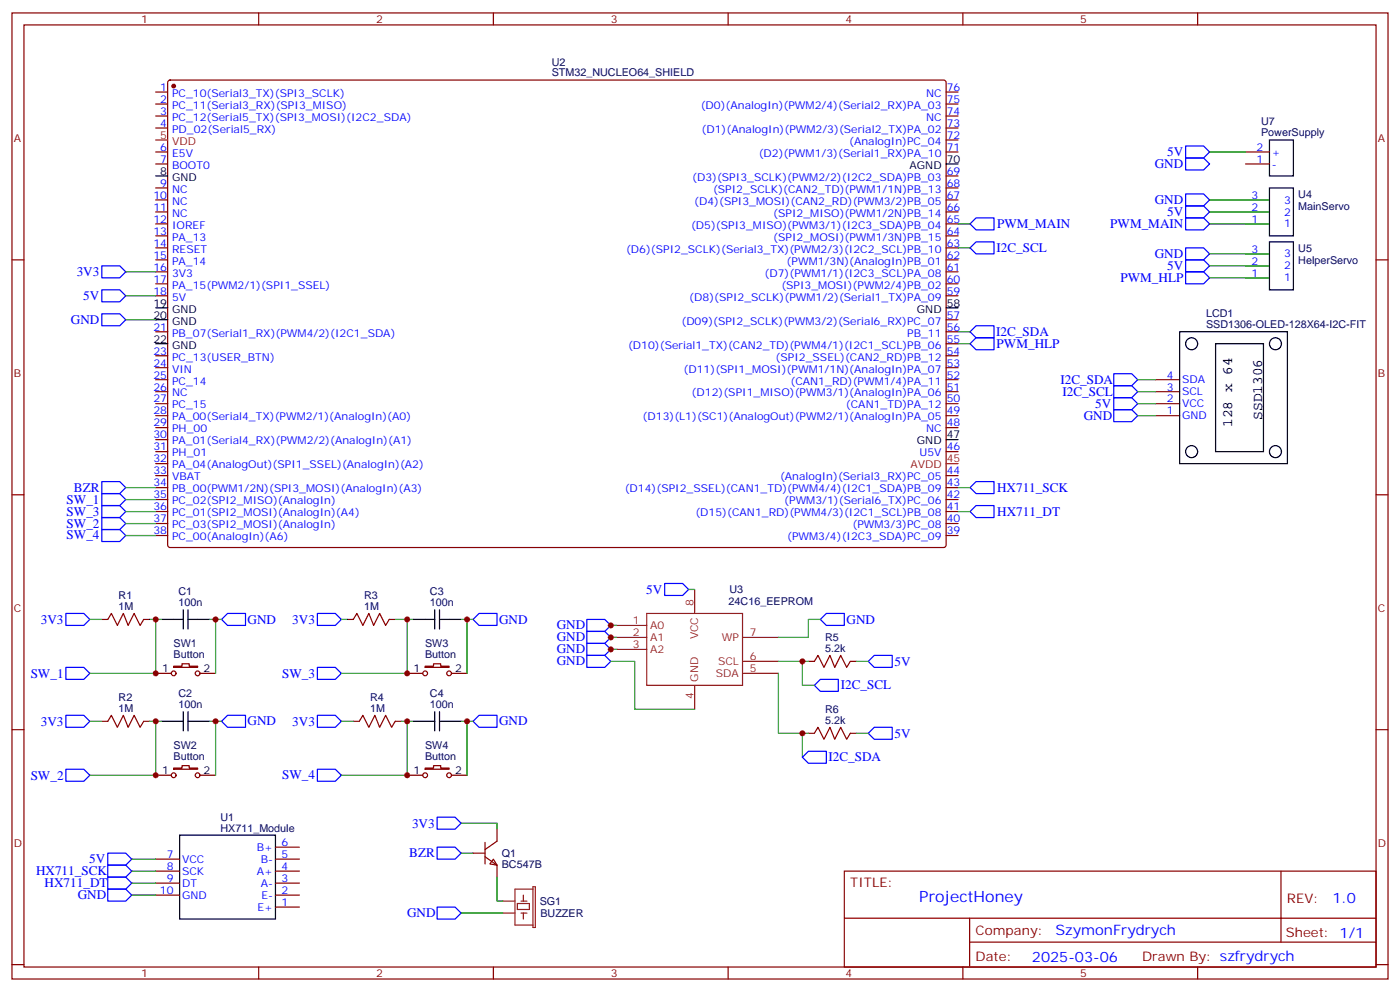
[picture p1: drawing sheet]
<svg xmlns="http://www.w3.org/2000/svg" width="412mm" height="292mm" viewBox="0 0 412 292" stroke-linecap="round" stroke-linejoin="round" font-family="sans-serif">
<g fill="none" stroke="#870000" stroke-width=".35">
<path d="M3.5 3.8h405.4v284.3h-405.4zM7.1 7.3h398.2v277.3h-398.2zM76.2 3.8v3.5M145.3 3.8v3.5M214.5 3.8v3.5M283.6 3.8v3.5M352.8 3.8v3.5M45.9 27.1h3.5M45.9 30.6h3.5M45.9 34.1h3.5M45.9 37.7h3.5M49.6 23.8l.5-.2h228.2l.4 .7-.1 136.4-.6 .4h-228.2l-.4-.7v-136.1z"/>
<path d="M278.7 27.1h3.5M278.7 30.6h3.5M278.7 34.1h3.5M278.7 37.7h3.5M45.9 44.7h3.5M45.9 48.3h3.5M45.9 55.3h3.5M45.9 58.8h3.5M278.7 44.7h3.5M278.7 55.3h3.5M278.7 58.8h3.5M278.7 51.8h3.5"/>
<path d="M278.7 41.2h3.5M366.9 44.7h7M366.9 48.3h7M366.9 58.8h7M3.5 76.5h3.6M45.9 76.5h3.5M45.9 62.4h3.5M45.9 65.9h3.5M45.9 69.4h3.5M45.9 73h3.5M278.7 76.5h3.5M278.7 62.4h3.5"/>
<path d="M278.7 65.9h3.5M278.7 69.4h3.5M278.7 73h3.5M366.9 62.4h7M366.9 65.9h7M366.9 74.7h7M366.9 78.2h7M405.3 76.5h3.6M45.9 80h3.5M45.9 83.5h3.5M45.9 87.1h3.5M45.9 97.6h3.5"/>
<path d="M278.7 80h3.5M278.7 83.5h3.5M278.7 87.1h3.5M278.7 97.6h3.5M278.7 94.1h3.5M366.9 81.8h7M45.9 104.7h3.5M45.9 108.2h3.5M45.9 111.8h3.5M45.9 115.3h3.5M45.9 118.8h3.5M278.7 104.7h3.5"/>
<path d="M278.7 108.2h3.5M278.7 111.8h3.5M278.7 115.3h3.5M278.7 118.8h3.5M278.7 101.2h3.5M340.4 111.8h7.1M340.4 115.3h7.1M340.4 118.8h7.1M45.9 122.3h3.5M45.9 125.9h3.5M45.9 129.4h3.5M45.9 132.9h3.5"/>
<path d="M45.9 136.5h3.5M45.9 140h3.5M278.7 122.3h3.5M278.7 125.9h3.5M278.7 132.9h3.5M278.7 140h3.5M340.4 122.3h7.1M3.5 145.6h3.6M45.9 143.5h3.5M45.9 147h3.5M45.9 150.6h3.5M45.9 154.1h3.5"/>
<path d="M45.9 157.6h3.5M278.7 143.5h3.5M278.7 147h3.5M278.7 150.6h3.5M278.7 154.1h3.5M278.7 157.6h3.5M405.3 145.6h3.6M30 182.3h1.7l1.1-1.7 1.8 3.5 1.7-3.5 1.4 3.5 1.8-3.5 1.8 3.5 1-1.8h1.8M45.9 198.2h4.5M51.2 196.1h2.4v-.7h2.1v.7h2.5v.3h-7zM58.9 198.2h4.6M102.3 182.3h1.8l1-1.7 1.8 3.5 1.8-3.5 1.4 3.5 1.7-3.5 1.8 3.5 1.1-1.8h1.7"/>
<path d="M119.9 198.2h4.6M125.2 196.1h2.5v-.7h2.1v.7h2.5v.3h-7.1zM133 198.2h4.6M238.1 194.7h1.8l1-1.8 1.8 3.5 1.8-3.5 1.4 3.5 1.7-3.5 1.8 3.5 1.1-1.7h1.7M3.5 214.8h3.6M30 212.3h1.7l1.1-1.8 1.8 3.6 1.7-3.6 1.4 3.6 1.8-3.6 1.8 3.6 1-1.8h1.8M104.1 212.3h1.7l1.1-1.8 1.8 3.6 1.7-3.6 1.4 3.6 1.8-3.6 1.8 3.6 1-1.8h1.8M238.1 215.8h1.8l1-1.7 1.8 3.5 1.8-3.5 1.4 3.5 1.7-3.5 1.8 3.5 1.1-1.8h1.7M405.3 214.8h3.6M45.9 228.2h4.5M51.2 226.1h2.4v-.7h2.1v.7h2.5v.3h-7zM58.9 228.2h4.6"/>
<path d="M119.9 228.2h4.6M125.2 226.1h2.5v-.7h2.1v.7h2.5v.3h-7.1zM133 228.2h4.6M45.9 259.9h7M45.9 256.4h7M45.9 252.9h7M81.1 259.9h7.1M81.1 256.4h7.1M81.1 252.9h7.1M81.1 249.3h7.1M139.3 251.1h3.6M142.9 252.2l3.5 2.4v3.6"/>
<path d="M142.9 247.9v6.4M145.3 252.9l1.1 1.7-2.1-.3zM146.4 244.1v3.5l-3.5 2.4M248.7 256.4h156.6v28.2h-156.6zM377.3 256.4v20.9M45.9 263.5h7M81.1 267h7.1M81.1 263.5h7.1M248.7 270.2h156.5M285.6 277.3h119.6M285.6 270.2v14.2M3.5 283.9h3.6"/>
<path d="M76.2 284.6v3.5M145.3 284.6v3.5M214.5 284.6v3.5M283.6 284.6v3.5M352.8 284.6v3.5M405.3 283.9h3.6"/>
<circle cx="51.2" cy="198.2" r=".71"/>
<circle cx="58.2" cy="198.2" r=".71"/>
<circle cx="125.2" cy="198.2" r=".71"/>
<circle cx="132.3" cy="198.2" r=".71"/>
<circle cx="51.2" cy="228.2" r=".71"/>
<circle cx="58.2" cy="228.2" r=".71"/>
<circle cx="125.2" cy="228.2" r=".71"/>
<circle cx="132.3" cy="228.2" r=".71"/>
</g>
<circle cx="51.2" cy="25.3" r=".53" fill="#870000" stroke="#870000" stroke-width=".35"/>
<path d="M45.9 41.2h3.5M278.7 136.5h3.5" fill="none" stroke="#f00" stroke-width=".35"/>
<g fill="none" stroke="#000" stroke-width=".35">
<path d="M45.9 51.8h3.5M278.7 48.3h3.5M373.9 55.3h7.1v14.1h-7.1zM373.9 41.2h7.1v10.6h-7.1zM373.9 71.2h7.1v14.1h-7.1zM45.9 90.6h3.5M45.9 94.1h3.5M278.7 90.6h3.5M347.5 97.6h31.7v38.9h-31.7zM45.9 101.2h3.5M358.1 101.2h14.1v31.7h-14.1zM278.7 129.4h3.5"/>
<path d="M54 179.5v5.6M55.4 179.5v5.6M128.1 179.5v5.6M129.5 179.5v5.6M47.6 182.3h6.4M55.4 182.3h6.3M121.7 182.3h6.4M129.5 182.3h6.3M47.6 212.3h6.4M54 209.5v5.6M55.4 209.5v5.6M55.4 212.3h6.3"/>
<path d="M121.7 212.3h6.4M128.1 209.5v5.6M129.5 212.3h6.3M129.5 209.5v5.6M52.9 245.8h28.2v24.7h-28.2z"/>
<circle cx="351" cy="101.2" r="1.76"/>
<circle cx="375.7" cy="101.2" r="1.76"/>
<circle cx="351" cy="132.9" r="1.76"/>
<circle cx="375.7" cy="132.9" r="1.76"/>
</g>
<g fill="none" stroke="#8c2424" stroke-width=".35">
<path d="M204.6 173.5v7.1M179.9 184.1h10.6M179.9 187.6h10.6M179.9 191.1h10.6M190.5 180.6h28.2v21.1h-28.2zM218.7 187.6h10.6M218.7 198.2h10.6M218.7 194.7h10.6M204.6 201.7v7.1M148.2 265.2h3.5M148.2 268.7h3.5M152.4 265.9h3.5v1.8h-3.5z"/>
<path d="M153.5 265.2h1.7M153.5 268.7h1.7M154.2 263.5v1.7M154.2 268.7v1.8M157 261.7h-5.3v10.6h5.3M157 261h.7v12h-.7z"/>
</g>
<g fill="none" stroke="#00f" stroke-width=".35">
<path d="M349.2 46.5h5.3l1.8 1.8-1.8 1.7h-5.3zM349.2 43h5.3l1.8 1.7-1.8 1.8h-5.3zM349.2 57.1h5.3l1.8 1.7-1.8 1.8h-5.3zM30 78.2h5.3l1.7 1.8-1.7 1.8h-5.3zM285.8 65.9l1.7-1.8h5.3v3.6h-5.3zM285.8 73l1.7-1.8h5.3v3.5h-5.3zM349.2 73h5.3l1.8 1.7-1.8 1.8h-5.3zM349.2 60.6h5.3l1.8 1.8-1.8 1.7h-5.3zM349.2 76.5h5.3l1.8 1.7-1.8 1.8h-5.3zM349.2 64.1h5.3l1.8 1.8-1.8 1.8h-5.3zM30 92.4h5.3l1.7 1.7-1.7 1.8h-5.3zM30 85.3h5.3l1.7 1.8-1.7 1.7h-5.3z"/>
<path d="M285.8 97.6l1.7-1.7h5.3v3.5h-5.3zM287.5 99.4h5.3v3.5h-5.3l-1.7-1.7zM349.2 80h5.3l1.8 1.8-1.8 1.7h-5.3zM328.1 110h5.3l1.7 1.8-1.7 1.7h-5.3zM328.1 113.5h5.3l1.7 1.8-1.7 1.8h-5.3zM328.1 117.1h5.3l1.7 1.7-1.7 1.8h-5.3zM328.1 120.6h5.3l1.7 1.7-1.7 1.8h-5.3zM30 145.3h5.3l1.7 1.7-1.7 1.8h-5.3zM30 148.8h5.3l1.7 1.8-1.7 1.7h-5.3zM30 152.3h5.3l1.7 1.8-1.7 1.8h-5.3zM30 155.9h5.3l1.7 1.7-1.7 1.8h-5.3zM30 141.7h5.3l1.7 1.8-1.7 1.8h-5.3z"/>
<path d="M285.8 143.5l1.7-1.8h5.3v3.6h-5.3zM287.5 148.8h5.3v3.5h-5.3l-1.7-1.7zM195.8 171.7h5.3l1.7 1.8-1.7 1.8h-5.3zM19.4 180.6h5.3l1.8 1.7-1.8 1.8h-5.3zM19.4 196.4h5.3l1.8 1.8-1.8 1.8h-5.3zM67 180.6h5.3v3.5h-5.3l-1.7-1.8zM93.5 180.6h5.3l1.7 1.7-1.7 1.8h-5.3zM93.5 196.4h5.3l1.7 1.8-1.7 1.8h-5.3zM141.1 180.6h5.3v3.5h-5.3l-1.8-1.8zM172.9 192.9h5.3l1.7 1.8-1.7 1.7h-5.3zM172.9 182.3h5.3l1.7 1.8-1.7 1.7h-5.3zM172.9 185.8h5.3l1.7 1.8-1.7 1.8h-5.3z"/>
<path d="M172.9 189.4h5.3l1.7 1.7-1.7 1.8h-5.3zM241.7 182.3l1.7-1.7h5.3v3.5h-5.3zM241.7 200h5.2v3.5h-5.2l-1.8-1.8zM255.8 194.7l1.7-1.8h5.3v3.5h-5.3zM19.4 210.5h5.3l1.8 1.8-1.8 1.8h-5.3zM65.3 212.3l1.7-1.8h5.3v3.6h-5.3zM93.5 210.5h5.3l1.7 1.8-1.7 1.8h-5.3zM139.3 212.3l1.8-1.8h5.3v3.6h-5.3zM255.8 215.8l1.7-1.7h5.3v3.5h-5.3zM19.4 226.4h5.3l1.8 1.8-1.8 1.7h-5.3zM93.5 226.4h5.3l1.7 1.8-1.7 1.7h-5.3zM236.4 222.9l1.7-1.8h5.3v3.5h-5.3z"/>
<path d="M31.7 251.1h5.3l1.8 1.8-1.8 1.7h-5.3zM31.7 254.6h5.3l1.8 1.8-1.8 1.8h-5.3zM31.7 258.2h5.3l1.8 1.7-1.8 1.8h-5.3zM128.8 240.5h5.3l1.7 1.8-1.7 1.8h-5.3zM128.8 249.3h5.3l1.7 1.8-1.7 1.8h-5.3zM31.7 261.7h5.3l1.8 1.8-1.8 1.7h-5.3zM128.8 267h5.3l1.7 1.7-1.7 1.8h-5.3z"/>
</g>
<g fill="none" stroke="#008700" stroke-width=".35">
<path d="M356.3 58.8h17.6M356.3 44.7h10.6M282.2 65.9h3.6M282.2 73h3.6M356.3 62.4h17.6M356.3 65.9h17.6M356.3 74.7h17.6M356.3 78.2h17.6M37 80h8.9M37 94.1h8.9M37 87.1h8.9M282.2 97.6h3.6"/>
<path d="M356.3 81.8h17.6M282.2 101.2h3.6M335.1 111.8h5.3M335.1 115.3h5.3M335.1 118.8h5.3M335.1 122.3h5.3M37 147h8.9M37 150.6h8.9M37 154.1h8.9M37 157.6h8.9M37 143.5h8.9M282.2 150.6h3.6"/>
<path d="M282.2 143.5h3.6M202.8 173.5h1.8M26.5 182.3h3.5M44.1 182.3h3.5M45.9 182.3v15.9h-19.4M61.7 182.3h3.6M63.5 182.3v15.9M100.5 182.3h1.8M116.4 182.3h5.3M119.9 182.3v15.9h-19.4M135.8 182.3h3.5M137.6 182.3v15.9"/>
<path d="M179.9 194.7h7.1v14.1h17.6M179.9 184.1h1.8M179.9 187.6h1.8M179.9 191.1h1.8M229.3 198.2v17.6h7.1v7.1M229.3 194.7h8.8M236.4 194.7v7h3.5M241.7 182.3h-3.6v5.3h-8.8M252.2 194.7h3.6M26.5 212.3h3.5M44.1 212.3h3.5M45.9 212.3v15.9h-19.4"/>
<path d="M61.7 212.3h3.6M63.5 212.3v15.9M100.5 212.3h3.6M118.2 212.3h3.5M119.9 212.3v15.9h-19.4M135.8 212.3h3.5M137.6 212.3v15.9M236.4 215.8h1.7M252.2 215.8h3.6M38.8 252.9h7.1M38.8 256.4h7.1M38.8 259.9h7.1"/>
<path d="M135.8 242.3h10.6v1.8M135.8 251.1h3.5M146.4 258.2v7h1.8M38.8 263.5h7.1M135.8 268.7h12.4"/>
</g>
<g fill="#c00">
<circle cx="236.4" cy="194.7" r=".88"/>
<circle cx="236.4" cy="215.8" r=".88"/>
<circle cx="179.9" cy="191.1" r=".88"/>
<circle cx="179.9" cy="187.6" r=".88"/>
<circle cx="179.9" cy="184.1" r=".88"/>
<circle cx="45.9" cy="182.3" r=".88"/>
<circle cx="63.5" cy="182.3" r=".88"/>
<circle cx="45.9" cy="198.2" r=".88"/>
<circle cx="63.5" cy="212.3" r=".88"/>
<circle cx="45.9" cy="212.3" r=".88"/>
<circle cx="45.9" cy="228.2" r=".88"/>
<circle cx="119.9" cy="182.3" r=".88"/>
<circle cx="119.9" cy="198.2" r=".88"/>
<circle cx="137.6" cy="182.3" r=".88"/>
<circle cx="119.9" cy="212.3" r=".88"/>
<circle cx="119.9" cy="228.2" r=".88"/>
<circle cx="137.6" cy="212.3" r=".88"/>
</g>
<text font-size="4.6" fill="#00f" x="270.8" y="265.4">ProjectHoney</text>
<g font-size="4.2">
<text x="363" y="125.6" transform="rotate(-90 363 125.6)">128 x 64</text>
<text x="371.8" y="123.5" transform="rotate(-90 371.8 123.5)">SSD1306</text>
</g>
<g font-size="4.2" fill="#00f">
<text x="392.5" y="265.7">1.0</text>
<text x="310.9" y="275.2">SzymonFrydrych</text>
<text x="304" y="283">2025-03-06</text>
</g>
<g font-size="3.9" fill="#00f">
<text x="343.8" y="46">5V</text>
<text x="340.2" y="49.4">GND</text>
<text x="340.2" y="60">GND</text>
<text x="343.8" y="63.6">5V</text>
<text x="293.7" y="67.2">PWM_MAIN</text>
<text x="327" y="67.1">PWM_MAIN</text>
<text x="293.5" y="74.2">I2C_SCL</text>
<text x="340.2" y="75.9">GND</text>
<text x="22.6" y="81.3">3V3</text>
<text x="330.1" y="83">PWM_HLP</text>
<text x="343.8" y="79.5">5V</text>
<text x="24.5" y="88.3">5V</text>
<text x="20.9" y="95.4">GND</text>
<text x="293.5" y="99">I2C_SDA</text>
<text x="293.6" y="102.5">PWM_HLP</text>
<text x="312.4" y="113.1">I2C_SDA</text>
<text x="313" y="116.6">I2C_SCL</text>
<text x="319.2" y="123.5">GND</text>
<text x="322.6" y="120.1">5V</text>
<text x="19.6" y="148.3">SW_1</text>
<text x="21.8" y="144.8">BZR</text>
<text x="293.7" y="144.8">HX711_SCK</text>
<text x="19.6" y="151.8">SW_3</text>
<text x="19.6" y="155.4">SW_2</text>
<text x="293.8" y="151.9">HX711_DT</text>
<text x="19.6" y="158.8">SW_4</text>
<text x="190.4" y="174.7">5V</text>
<text x="12" y="183.6">3V3</text>
<text x="72.9" y="183.5">GND</text>
<text x="86.1" y="183.6">3V3</text>
<text x="147" y="183.5">GND</text>
<text x="164" y="185.2">GND</text>
<text x="249.4" y="183.8">GND</text>
<text x="164" y="188.8">GND</text>
<text x="164" y="195.8">GND</text>
<text x="164" y="192.3">GND</text>
<text x="263.5" y="196">5V</text>
<text x="9" y="199.5">SW_1</text>
<text x="83.1" y="199.5">SW_3</text>
<text x="247.6" y="202.9">I2C_SCL</text>
<text x="12" y="213.6">3V3</text>
<text x="72.9" y="213.5">GND</text>
<text x="86.1" y="213.6">3V3</text>
<text x="147" y="213.5">GND</text>
<text x="263.5" y="217.2">5V</text>
<text x="244" y="224.1">I2C_SDA</text>
<text x="9" y="229.4">SW_2</text>
<text x="83.1" y="229.3">SW_4</text>
<text x="121.4" y="243.6">3V3</text>
<text x="10.6" y="257.6">HX711_SCK</text>
<text x="26.3" y="254.1">5V</text>
<text x="120.6" y="252.4">BZR</text>
<text x="13.1" y="261.1">HX711_DT</text>
<text x="22.9" y="264.6">GND</text>
<text x="119.9" y="269.9">GND</text>
</g>
<g font-size="3.9" fill="#800">
<text x="250.5" y="261">TITLE:</text>
<text x="379.1" y="265.7">REV:</text>
<text x="287.4" y="275.2">Company:</text>
<text x="378.7" y="275.8">Sheet: 1/1</text>
<text x="287.4" y="282.9">Date:</text>
<text x="336.4" y="282.9">Drawn By: szfrydrych</text>
</g>
<g font-size="3.2" fill="#800">
<text x="41.6" y="6.8">1</text>
<text x="110.8" y="6.8">2</text>
<text x="179.9" y="6.8">3</text>
<text x="249.1" y="6.8">4</text>
<text x="318.2" y="6.8">5</text>
<text x="4.1" y="41.9">A</text>
<text x="405.9" y="41.9">A</text>
<text x="4.1" y="111.1">B</text>
<text x="405.9" y="111.1">B</text>
<text x="4.1" y="180.2">C</text>
<text x="405.9" y="180.2">C</text>
<text x="4.1" y="249.3">D</text>
<text x="405.9" y="249.3">D</text>
<text x="41.6" y="287.6">1</text>
<text x="110.8" y="287.6">2</text>
<text x="179.9" y="287.6">3</text>
<text x="249.1" y="287.6">4</text>
<text x="318.2" y="287.6">5</text>
</g>
<g font-size="3.2" fill="#000080">
<text x="162.5" y="22.4">STM32_NUCLEO64_SHIELD</text>
<text x="162.5" y="19.4">U2</text>
<text x="371.5" y="40.1">PowerSupply</text>
<text x="371.5" y="36.9">U7</text>
<text x="382.4" y="58.2">U4</text>
<text x="382.4" y="61.7">MainServo</text>
<text x="382.4" y="74.1">U5</text>
<text x="382.4" y="77.6">HelperServo</text>
<text x="355.3" y="93.4">LCD1</text>
<text x="355.3" y="96.6">SSD1306-OLED-128X64-I2C-FIT</text>
<text x="34.9" y="179.5">1M</text>
<text x="34.9" y="176.3">R1</text>
<text x="52.6" y="178.4">100n</text>
<text x="52.6" y="175.3">C1</text>
<text x="107.3" y="179.5">1M</text>
<text x="107.3" y="176.3">R3</text>
<text x="126.7" y="178.4">100n</text>
<text x="126.7" y="175.3">C3</text>
<text x="214.6" y="178.2">24C16_EEPROM</text>
<text x="214.9" y="174.6">U3</text>
<text x="51.1" y="190.4">SW1</text>
<text x="125.2" y="190.4">SW3</text>
<text x="243.1" y="191.8">5.2k</text>
<text x="243.1" y="188.7">R5</text>
<text x="51.1" y="193.6">Button</text>
<text x="125.2" y="193.6">Button</text>
<text x="34.9" y="209.5">1M</text>
<text x="34.9" y="206.3">R2</text>
<text x="52.6" y="208.4">100n</text>
<text x="52.6" y="205.2">C2</text>
<text x="109" y="209.5">1M</text>
<text x="109" y="206.3">R4</text>
<text x="126.7" y="208.4">100n</text>
<text x="126.7" y="205.2">C4</text>
<text x="243.1" y="209.8">R6</text>
<text x="243.1" y="213">5.2k</text>
<text x="51.1" y="220.4">SW2</text>
<text x="125.2" y="220.4">SW4</text>
<text x="51.1" y="223.6">Button</text>
<text x="125.2" y="223.6">Button</text>
<text x="64.9" y="244.8">HX711_Module</text>
<text x="64.9" y="241.5">U1</text>
<text x="147.8" y="255.3">BC547B</text>
<text x="147.8" y="252.2">Q1</text>
<text x="159" y="266.3">SG1</text>
<text x="159.2" y="269.8">BUZZER</text>
</g>
<g font-size="3.2" fill="#00f">
<text x="47.2" y="26.7">1</text>
<text x="50.7" y="28.5">PC_10(Serial3_TX)(SPI3_SCLK)</text>
<text x="272.8" y="28.5">NC</text>
<text x="278.9" y="26.7">76</text>
<text x="47.2" y="30.3">2</text>
<text x="47.2" y="33.8">3</text>
<text x="50.7" y="32">PC_11(Serial3_RX)(SPI3_MISO)</text>
<text x="50.7" y="35.6">PC_12(Serial5_TX)(SPI3_MOSI)(I2C2_SDA)</text>
<text x="206.4" y="32">(D0)(AnalogIn)(PWM2/4)(Serial2_RX)PA_03</text>
<text x="272.8" y="35.6">NC</text>
<text x="278.9" y="33.8">74</text>
<text x="278.9" y="30.3">75</text>
<text x="47.2" y="37.3">4</text>
<text x="50.7" y="39.1">PD_02(Serial5_RX)</text>
<text x="206.7" y="39.1">(D1)(AnalogIn)(PWM2/3)(Serial2_TX)PA_02</text>
<text x="278.9" y="40.9">72</text>
<text x="278.9" y="37.3">73</text>
<text x="47.2" y="44.4">6</text>
<text x="47.2" y="47.9">7</text>
<text x="50.7" y="46.1">E5V</text>
<text x="223.5" y="46.1">(D2)(PWM1/3)(Serial1_RX)PA_10</text>
<text x="250.1" y="42.6">(AnalogIn)PC_04</text>
<text x="278.9" y="44.4">71</text>
<text x="370.2" y="47.9">1</text>
<text x="370.2" y="44.4">2</text>
<text x="374.6" y="45.8">+</text>
<text x="50.7" y="49.7">BOOT0</text>
<text x="203.9" y="53.2">(D3)(SPI3_SCLK)(PWM2/2)(I2C2_SDA)PB_03</text>
<text x="278.9" y="51.4">69</text>
<text x="374.6" y="49.3">-</text>
<text x="45.2" y="58.5">10</text>
<text x="47.2" y="55">9</text>
<text x="50.7" y="56.7">NC</text>
<text x="210" y="56.7">(SPI2_SCLK)(CAN2_TD)(PWM1/1N)PB_13</text>
<text x="278.9" y="58.5">67</text>
<text x="278.9" y="55">68</text>
<text x="368.7" y="58.5">3</text>
<text x="378.3" y="59.9">3</text>
<text x="45.2" y="62">11</text>
<text x="45.2" y="65.5">12</text>
<text x="50.7" y="60.3">NC</text>
<text x="50.7" y="63.8">NC</text>
<text x="204.5" y="60.3">(D4)(SPI3_MOSI)(CAN2_RD)(PWM3/2)PB_05</text>
<text x="227.8" y="63.8">(SPI2_MISO)(PWM1/2N)PB_14</text>
<text x="278.9" y="65.5">65</text>
<text x="278.9" y="62">66</text>
<text x="368.7" y="62">2</text>
<text x="368.7" y="65.5">1</text>
<text x="378.3" y="63.4">2</text>
<text x="45.2" y="69.1">13</text>
<text x="50.7" y="67.3">IOREF</text>
<text x="50.7" y="70.8">PA_13</text>
<text x="203.6" y="67.3">(D5)(SPI3_MISO)(PWM3/1)(I2C3_SDA)PB_04</text>
<text x="227.8" y="70.8">(SPI2_MOSI)(PWM1/3N)PB_15</text>
<text x="278.9" y="69.1">64</text>
<text x="378.3" y="67">1</text>
<text x="45.2" y="72.6">14</text>
<text x="45.2" y="76.1">15</text>
<text x="50.7" y="74.4">RESET</text>
<text x="50.7" y="77.9">PA_14</text>
<text x="184.4" y="74.4">(D6)(SPI2_SCLK)(Serial3_TX)(PWM2/3)(I2C2_SCL)PB_10</text>
<text x="231.7" y="77.9">(PWM1/3N)(AnalogIn)PB_01</text>
<text x="278.9" y="76.1">62</text>
<text x="278.9" y="72.6">63</text>
<text x="368.7" y="74.4">3</text>
<text x="368.7" y="77.9">2</text>
<text x="378.3" y="75.8">3</text>
<text x="45.2" y="79.7">16</text>
<text x="45.2" y="83.2">17</text>
<text x="50.7" y="81.4">3V3</text>
<text x="225.2" y="81.4">(D7)(PWM1/1)(I2C3_SCL)PA_08</text>
<text x="278.9" y="83.2">60</text>
<text x="278.9" y="79.7">61</text>
<text x="368.7" y="81.4">1</text>
<text x="378.3" y="79.3">2</text>
<text x="378.3" y="82.8">1</text>
<text x="45.2" y="86.7">18</text>
<text x="50.7" y="84.9">PA_15(PWM2/1)(SPI1_SSEL)</text>
<text x="50.7" y="88.5">5V</text>
<text x="203.1" y="88.5">(D8)(SPI2_SCLK)(PWM1/2)(Serial1_TX)PA_09</text>
<text x="230.2" y="84.9">(SPI3_MOSI)(PWM2/4)PB_02</text>
<text x="278.9" y="86.7">59</text>
<text x="200.7" y="95.5">(D09)(SPI2_SCLK)(PWM3/2)(Serial6_RX)PC_07</text>
<text x="278.9" y="93.8">57</text>
<text x="45.2" y="97.3">21</text>
<text x="50.7" y="99.1">PB_07(Serial1_RX)(PWM4/2)(I2C1_SDA)</text>
<text x="267.3" y="99.1">PB_11</text>
<text x="278.9" y="100.8">55</text>
<text x="278.9" y="97.3">56</text>
<text x="45.2" y="104.4">23</text>
<text x="45.2" y="107.9">24</text>
<text x="50.7" y="106.1">PC_13(USER_BTN)</text>
<text x="185" y="102.6">(D10)(Serial1_TX)(CAN2_TD)(PWM4/1)(I2C1_SCL)PB_06</text>
<text x="228.5" y="106.1">(SPI2_SSEL)(CAN2_RD)PB_12</text>
<text x="278.9" y="107.9">53</text>
<text x="278.9" y="104.4">54</text>
<text x="45.2" y="111.4">25</text>
<text x="50.7" y="109.6">VIN</text>
<text x="50.7" y="113.2">PC_14</text>
<text x="201.4" y="109.6">(D11)(SPI1_MOSI)(PWM1/1N)(AnalogIn)PA_07</text>
<text x="232.9" y="113.2">(CAN1_RD)(PWM1/4)PA_11</text>
<text x="278.9" y="111.4">52</text>
<text x="343.7" y="111.4">4</text>
<text x="348.2" y="112.8">SDA</text>
<text x="45.2" y="114.9">26</text>
<text x="45.2" y="118.5">27</text>
<text x="50.7" y="116.7">NC</text>
<text x="203.7" y="116.7">(D12)(SPI1_MISO)(PWM3/1)(AnalogIn)PA_06</text>
<text x="278.9" y="118.5">50</text>
<text x="278.9" y="114.9">51</text>
<text x="343.7" y="118.5">2</text>
<text x="343.7" y="114.9">3</text>
<text x="348.2" y="119.9">VCC</text>
<text x="348.2" y="116.3">SCL</text>
<text x="45.2" y="122">28</text>
<text x="45.2" y="125.5">29</text>
<text x="50.7" y="120.2">PC_15</text>
<text x="50.7" y="123.8">PA_00(Serial4_TX)(PWM2/1)(AnalogIn)(A0)</text>
<text x="189.3" y="123.8">(D13)(L1)(SC1)(AnalogOut)(PWM2/1)(AnalogIn)PA_05</text>
<text x="249.2" y="120.2">(CAN1_TD)PA_12</text>
<text x="278.9" y="125.5">48</text>
<text x="278.9" y="122">49</text>
<text x="343.7" y="122">1</text>
<text x="348.2" y="123.4">GND</text>
<text x="45.2" y="129">30</text>
<text x="50.7" y="127.3">PH_00</text>
<text x="50.7" y="130.8">PA_01(Serial4_RX)(PWM2/2)(AnalogIn)(A1)</text>
<text x="272.8" y="127.3">NC</text>
<text x="45.2" y="132.6">31</text>
<text x="45.2" y="136.1">32</text>
<text x="50.7" y="134.3">PH_01</text>
<text x="50.7" y="137.9">PA_04(AnalogOut)(SPI1_SSEL)(AnalogIn)(A2)</text>
<text x="270.9" y="134.3">U5V</text>
<text x="278.9" y="132.6">46</text>
<text x="45.2" y="139.6">33</text>
<text x="45.2" y="143.2">34</text>
<text x="50.7" y="141.4">VBAT</text>
<text x="229.8" y="141.4">(AnalogIn)(Serial3_RX)PC_05</text>
<text x="278.9" y="143.2">43</text>
<text x="278.9" y="139.6">44</text>
<text x="45.2" y="146.7">35</text>
<text x="50.7" y="144.9">PB_00(PWM1/2N)(SPI3_MOSI)(AnalogIn)(A3)</text>
<text x="50.7" y="148.4">PC_02(SPI2_MISO)(AnalogIn)</text>
<text x="184" y="144.9">(D14)(SPI2_SSEL)(CAN1_TD)(PWM4/4)(I2C1_SDA)PB_09</text>
<text x="231" y="148.4">(PWM3/1)(Serial6_TX)PC_06</text>
<text x="278.9" y="146.7">42</text>
<text x="45.2" y="150.2">36</text>
<text x="45.2" y="153.7">37</text>
<text x="50.7" y="152">PC_01(SPI2_MOSI)(AnalogIn)(A4)</text>
<text x="50.7" y="155.5">PC_03(SPI2_MOSI)(AnalogIn)</text>
<text x="204.9" y="152">(D15)(CAN1_RD)(PWM4/3)(I2C1_SCL)PB_08</text>
<text x="251.1" y="155.5">(PWM3/3)PC_08</text>
<text x="278.9" y="153.7">40</text>
<text x="278.9" y="150.2">41</text>
<text x="45.2" y="157.3">38</text>
<text x="50.7" y="159">PC_00(AnalogIn)(A6)</text>
<text x="231.9" y="159">(PWM3/4)(I2C3_SDA)PC_09</text>
<text x="278.9" y="157.3">39</text>
<text x="75.7" y="250.4">B+</text>
<text x="82.9" y="249">6</text>
<text x="49.1" y="252.5">7</text>
<text x="49.1" y="256">8</text>
<text x="53.6" y="253.9">VCC</text>
<text x="53.6" y="257.5">SCK</text>
<text x="75.7" y="257.5">A+</text>
<text x="76.8" y="253.9">B-</text>
<text x="82.9" y="256">4</text>
<text x="82.9" y="252.5">5</text>
<text x="47.1" y="263.1">10</text>
<text x="49.1" y="259.6">9</text>
<text x="53.6" y="261">DT</text>
<text x="76.8" y="261">A-</text>
<text x="82.9" y="263.1">2</text>
<text x="82.9" y="259.6">3</text>
<text x="53.6" y="264.5">GND</text>
<text x="75.8" y="268">E+</text>
<text x="77" y="264.5">E-</text>
<text x="82.9" y="266.6">1</text>
</g>
<g font-size="3.2" fill="#f00">
<text x="47.2" y="40.9">5</text>
<text x="50.7" y="42.6">VDD</text>
<text x="268.2" y="137.9">AVDD</text>
<text x="278.9" y="136.1">45</text>
</g>
<g font-size="3.2">
<text x="278.9" y="47.9">70</text>
<text x="47.2" y="51.4">8</text>
<text x="50.7" y="53.2">GND</text>
<text x="267.9" y="49.7">AGND</text>
<text x="45.2" y="90.2">19</text>
<text x="45.2" y="93.8">20</text>
<text x="50.7" y="92">GND</text>
<text x="50.7" y="95.5">GND</text>
<text x="270.1" y="92">GND</text>
<text x="278.9" y="90.2">58</text>
<text x="45.2" y="100.8">22</text>
<text x="50.7" y="102.6">GND</text>
<text x="270.1" y="130.8">GND</text>
<text x="278.9" y="129">47</text>
<text x="47.7" y="197.8">1</text>
<text x="60" y="197.8">2</text>
<text x="121.8" y="197.8">1</text>
<text x="134.1" y="197.8">2</text>
<text x="47.7" y="227.8">1</text>
<text x="60" y="227.8">2</text>
<text x="121.8" y="227.8">1</text>
<text x="134.1" y="227.8">2</text>
</g>
<g font-size="3.2" fill="#8d2323">
<text x="204.3" y="178.4" transform="rotate(-90 204.3 178.4)">8</text>
<text x="186.4" y="183.7">1</text>
<text x="191.6" y="185.1">A0</text>
<text x="186.4" y="187.3">2</text>
<text x="186.4" y="190.8">3</text>
<text x="191.6" y="188.7">A1</text>
<text x="205.7" y="188.2" transform="rotate(-90 205.7 188.2)">VCC</text>
<text x="212.6" y="188.7">WP</text>
<text x="220.8" y="187.3">7</text>
<text x="191.6" y="192.2">A2</text>
<text x="211.5" y="195.7">SCL</text>
<text x="220.8" y="197.8">5</text>
<text x="220.8" y="194.3">6</text>
<text x="205.7" y="200.7" transform="rotate(-90 205.7 200.7)">GND</text>
<text x="210.9" y="199.2">SDA</text>
<text x="204.3" y="205.9" transform="rotate(-90 204.3 205.9)">4</text>
</g>
</svg>
